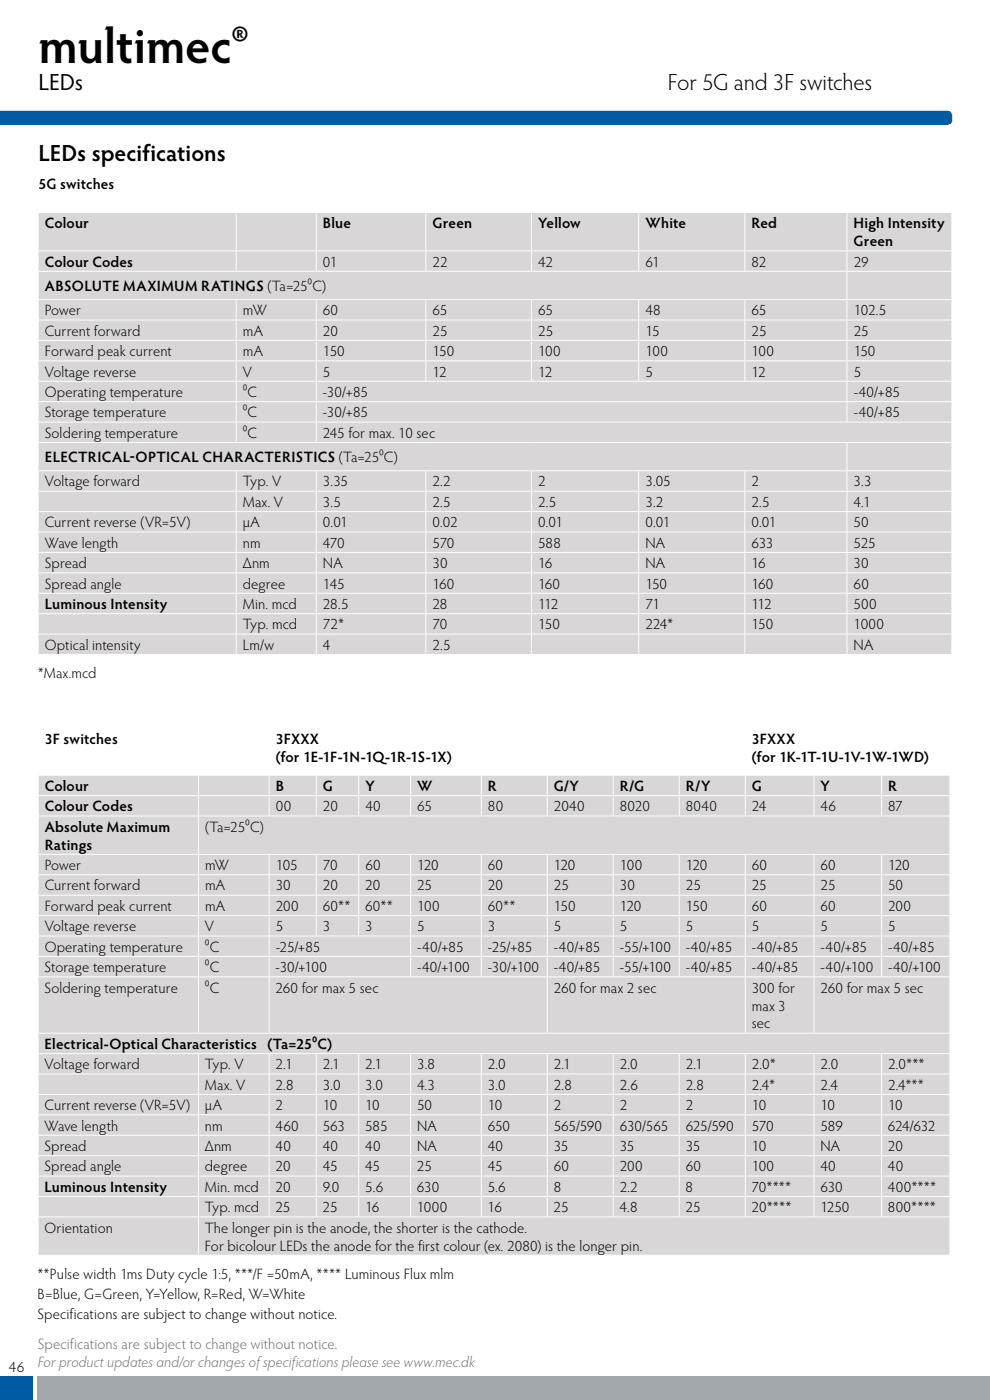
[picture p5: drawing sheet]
<svg xmlns="http://www.w3.org/2000/svg" width="210mm" height="297mm" viewBox="0 0 210 297" stroke-linecap="round" stroke-linejoin="round" font-family="sans-serif">
<path d="M8 292h202v5h-202z" fill="#a2a8ab"/>
<g fill="#005ba5">
<path d="M0 292h7v5h-7z"/>
<path d="M-.1 23.5h201a1.02 1.02 0 0 1 1.1 1.1v.8a1.02 1.02 0 0 1-1.1 1.1h-201z"/>
</g>
<path d="M8.1 45.1h42v8.1h-42zM50.1 45.1h17v8.1h-17zM67.1 45.1h23.2v8.1h-23.2zM90.3 45.1h22.5v8.1h-22.5zM112.7 45.1h22.8v8.1h-22.8zM135.5 45.1h22.5v8.1h-22.5zM158 45.1h21.7v8.1h-21.7zM179.7 45.1h22.2v8.1h-22.2zM8.1 53.2h42v4.4h-42zM50.1 53.2h17v4.4h-17zM67.1 53.2h23.2v4.4h-23.2zM90.3 53.2h22.5v4.4h-22.5zM112.7 53.2h22.8v4.4h-22.8zM135.5 53.2h22.5v4.4h-22.5zM158 53.2h21.7v4.4h-21.7zM179.7 53.2h22.2v4.4h-22.2zM8.1 57.6h171.6v6h-171.6zM179.7 57.6h22.2v6h-22.2zM8.1 63.6h42v4.3h-42zM50.1 63.6h17v4.3h-17zM67.1 63.6h23.2v4.3h-23.2zM90.3 63.6h22.5v4.3h-22.5zM112.7 63.6h22.8v4.3h-22.8zM135.5 63.6h22.5v4.3h-22.5zM158 63.6h21.7v4.3h-21.7zM179.7 63.6h22.2v4.3h-22.2zM8.1 67.9h42v4.3h-42zM50.1 67.9h17v4.3h-17zM67.1 67.9h23.2v4.3h-23.2zM90.3 67.9h22.5v4.3h-22.5zM112.7 67.9h22.8v4.3h-22.8zM135.5 67.9h22.5v4.3h-22.5zM158 67.9h21.7v4.3h-21.7zM179.7 67.9h22.2v4.3h-22.2zM8.1 72.2h42v4.4h-42zM50.1 72.2h17v4.4h-17zM67.1 72.2h23.2v4.4h-23.2zM90.3 72.2h22.5v4.4h-22.5zM112.7 72.2h22.8v4.4h-22.8zM135.5 72.2h22.5v4.4h-22.5zM158 72.2h21.7v4.4h-21.7zM179.7 72.2h22.2v4.4h-22.2zM8.1 76.6h42v4.3h-42zM50.1 76.6h17v4.3h-17zM67.1 76.6h23.2v4.3h-23.2zM90.3 76.6h22.5v4.3h-22.5zM112.7 76.6h22.8v4.3h-22.8zM135.5 76.6h22.5v4.3h-22.5zM158 76.6h21.7v4.3h-21.7zM179.7 76.6h22.2v4.3h-22.2zM8.1 80.9h42v4.3h-42zM50.1 80.9h17v4.3h-17zM67.1 80.9h112.6v4.3h-112.6zM179.7 80.9h22.2v4.3h-22.2zM8.1 85.2h42v4.3h-42zM50.1 85.2h17v4.3h-17zM67.1 85.2h112.6v4.3h-112.6zM179.7 85.2h22.2v4.3h-22.2zM8.1 89.5h42v4.4h-42zM50.1 89.5h17v4.4h-17zM67.1 89.5h134.8v4.4h-134.8zM8.1 93.9h171.6v6h-171.6zM179.7 93.9h22.2v6h-22.2zM8.1 99.9h42v4.3h-42zM50.1 99.9h17v4.3h-17zM67.1 99.9h23.2v4.3h-23.2zM90.3 99.9h22.5v4.3h-22.5zM112.7 99.9h22.8v4.3h-22.8zM135.5 99.9h22.5v4.3h-22.5zM158 99.9h21.7v4.3h-21.7zM179.7 99.9h22.2v4.3h-22.2zM8.1 104.2h42v4.3h-42zM50.1 104.2h17v4.3h-17zM67.1 104.2h23.2v4.3h-23.2zM90.3 104.2h22.5v4.3h-22.5zM112.7 104.2h22.8v4.3h-22.8zM135.5 104.2h22.5v4.3h-22.5zM158 104.2h21.7v4.3h-21.7zM179.7 104.2h22.2v4.3h-22.2zM8.1 108.5h42v4.4h-42zM50.1 108.5h17v4.4h-17zM67.1 108.5h23.2v4.4h-23.2zM90.3 108.5h22.5v4.4h-22.5zM112.7 108.5h22.8v4.4h-22.8zM135.5 108.5h22.5v4.4h-22.5zM158 108.5h21.7v4.4h-21.7zM179.7 108.5h22.2v4.4h-22.2zM8.1 112.9h42v4.3h-42zM50.1 112.9h17v4.3h-17zM67.1 112.9h23.2v4.3h-23.2zM90.3 112.9h22.5v4.3h-22.5zM112.7 112.9h22.8v4.3h-22.8zM135.5 112.9h22.5v4.3h-22.5zM158 112.9h21.7v4.3h-21.7zM179.7 112.9h22.2v4.3h-22.2zM8.1 117.2h42v4.3h-42zM50.1 117.2h17v4.3h-17zM67.1 117.2h23.2v4.3h-23.2zM90.3 117.2h22.5v4.3h-22.5zM112.7 117.2h22.8v4.3h-22.8zM135.5 117.2h22.5v4.3h-22.5zM158 117.2h21.7v4.3h-21.7zM179.7 117.2h22.2v4.3h-22.2zM8.1 121.5h42v4.4h-42zM50.1 121.5h17v4.4h-17zM67.1 121.5h23.2v4.4h-23.2zM90.3 121.5h22.5v4.4h-22.5zM112.7 121.5h22.8v4.4h-22.8zM135.5 121.5h22.5v4.4h-22.5zM158 121.5h21.7v4.4h-21.7zM179.7 121.5h22.2v4.4h-22.2zM8.1 125.9h42v4.3h-42zM50.1 125.9h17v4.3h-17zM67.1 125.9h23.2v4.3h-23.2zM90.3 125.9h22.5v4.3h-22.5zM112.7 125.9h22.8v4.3h-22.8zM135.5 125.9h22.5v4.3h-22.5zM158 125.9h21.7v4.3h-21.7zM179.7 125.9h22.2v4.3h-22.2zM8.1 130.2h42v4.3h-42zM50.1 130.2h17v4.3h-17zM67.1 130.2h23.2v4.3h-23.2zM90.3 130.2h22.5v4.3h-22.5zM112.7 130.2h22.8v4.3h-22.8zM135.5 130.2h22.5v4.3h-22.5zM158 130.2h21.7v4.3h-21.7zM179.7 130.2h22.2v4.3h-22.2zM8.1 134.5h42v4.3h-42zM50.1 134.5h17v4.3h-17zM67.1 134.5h23.2v4.3h-23.2zM90.3 134.5h22.5v4.3h-22.5zM112.7 134.5h22.8v4.3h-22.8zM135.5 134.5h22.5v4.3h-22.5zM158 134.5h21.7v4.3h-21.7zM179.7 134.5h22.2v4.3h-22.2z" fill="#d8d6d6"/>
<g fill="none" stroke="#fff" stroke-width=".21">
<path d="M8 45.1h194M8 53.2h194M8 57.6h194M8.1 45.2v7.9M8.1 53.3v4.2M8.1 57.6v5.9M50.1 45.2v7.9M50.1 53.3v4.2M67.1 45.2v7.9M67.1 53.3v4.2M90.3 45.2v7.9M90.3 53.3v4.2"/>
<path d="M112.7 45.2v7.9M112.7 53.3v4.2M135.5 45.2v7.9M135.5 53.3v4.2M158 45.2v7.9M158 53.3v4.2M179.7 45.2v7.9M179.7 53.3v4.2M179.7 57.6v5.9M201.9 45.2v7.9M201.9 53.3v4.2M201.9 57.6v5.9"/>
<path d="M8 63.6h194M8 67.9h194M8 72.2h194M8 76.6h194M8.1 63.6v4.2M8.1 68v4.1M8.1 72.3v4.2M8.1 76.6v4.2M50.1 63.6v4.2M50.1 68v4.1M50.1 72.3v4.2M50.1 76.6v4.2"/>
<path d="M67.1 63.6v4.2M67.1 68v4.1M67.1 72.3v4.2M67.1 76.6v4.2M90.3 63.6v4.2M90.3 68v4.1M90.3 72.3v4.2M90.3 76.6v4.2M112.7 63.6v4.2M112.7 68v4.1M112.7 72.3v4.2M112.7 76.6v4.2"/>
<path d="M135.5 63.6v4.2M135.5 68v4.1M135.5 72.3v4.2M135.5 76.6v4.2M158 63.6v4.2M158 68v4.1M158 72.3v4.2M158 76.6v4.2M179.7 63.6v4.2M179.7 68v4.1M179.7 72.3v4.2M179.7 76.6v4.2"/>
<path d="M201.9 63.6v4.2M201.9 68v4.1M201.9 72.3v4.2M201.9 76.6v4.2M8 80.9h194M8 85.2h194M8 89.5h194M8 93.9h194M8 99.9h194M8.1 81v4.1M8.1 85.3v4.2M8.1 89.6v4.2"/>
<path d="M8.1 94v5.8M8.1 100v4.1M50.1 81v4.1M50.1 85.3v4.2M50.1 89.6v4.2M50.1 100v4.1M67.1 81v4.1M67.1 85.3v4.2M67.1 89.6v4.2M67.1 100v4.1M90.3 100v4.1M112.7 100v4.1"/>
<path d="M135.5 100v4.1M158 100v4.1M179.7 81v4.1M179.7 85.3v4.2M179.7 94v5.8M179.7 100v4.1M201.9 81v4.1M201.9 85.3v4.2M201.9 89.6v4.2M201.9 94v5.8M201.9 100v4.1M8 104.2h194"/>
<path d="M8 108.5h194M8 112.9h194M8 117.2h194M8.1 104.3v4.1M8.1 108.6v4.2M8.1 113v4.1M8.1 117.3v4.1M50.1 104.3v4.1M50.1 108.6v4.2M50.1 113v4.1M50.1 117.3v4.1M67.1 104.3v4.1"/>
<path d="M67.1 108.6v4.2M67.1 113v4.1M67.1 117.3v4.1M90.3 104.3v4.1M90.3 108.6v4.2M90.3 113v4.1M90.3 117.3v4.1M112.7 104.3v4.1M112.7 108.6v4.2M112.7 113v4.1M112.7 117.3v4.1M135.5 104.3v4.1"/>
<path d="M135.5 108.6v4.2M135.5 113v4.1M135.5 117.3v4.1M158 104.3v4.1M158 108.6v4.2M158 113v4.1M158 117.3v4.1M179.7 104.3v4.1M179.7 108.6v4.2M179.7 113v4.1M179.7 117.3v4.1M201.9 104.3v4.1"/>
<path d="M201.9 108.6v4.2M201.9 113v4.1M201.9 117.3v4.1M8 121.5h194M8 125.9h194M8 130.2h194M8 134.5h194M8 138.8h194M8.1 121.6v4.2M8.1 125.9v4.2M8.1 130.3v4.1M8.1 134.6v4.2"/>
<path d="M50.1 121.6v4.2M50.1 125.9v4.2M50.1 130.3v4.1M50.1 134.6v4.2M67.1 121.6v4.2M67.1 125.9v4.2M67.1 130.3v4.1M67.1 134.6v4.2M90.3 121.6v4.2M90.3 125.9v4.2M90.3 130.3v4.1M90.3 134.6v4.2"/>
<path d="M112.7 121.6v4.2M112.7 125.9v4.2M112.7 130.3v4.1M112.7 134.6v4.2M135.5 121.6v4.2M135.5 125.9v4.2M135.5 130.3v4.1M135.5 134.6v4.2M158 121.6v4.2M158 125.9v4.2M158 130.3v4.1M158 134.6v4.2"/>
<path d="M179.7 121.6v4.2M179.7 125.9v4.2M179.7 130.3v4.1M179.7 134.6v4.2M201.9 121.6v4.2M201.9 125.9v4.2M201.9 130.3v4.1M201.9 134.6v4.2"/>
</g>
<path d="M8.1 154.1h34v5.2h-34zM42.1 154.1h15v5.2h-15zM57.1 154.1h73v10.3h-73zM130.1 154.1h14v5.2h-14zM144.1 154.1h14v5.2h-14zM158.1 154.1h43.4v10.3h-43.4zM8.1 159.3h34v5.1h-34zM42.1 159.3h15v5.1h-15zM130.1 159.3h14v5.1h-14zM144.1 159.3h14v5.1h-14z" fill="#fff"/>
<path d="M8.1 164.4h34v4.4h-34zM42.1 164.4h15v4.4h-15zM57.1 164.4h10v4.4h-10zM67.1 164.4h9v4.4h-9zM76.1 164.4h11v4.4h-11zM87.1 164.4h15v4.4h-15zM102.1 164.4h14v4.4h-14zM116.1 164.4h14v4.4h-14zM130.1 164.4h14v4.4h-14zM144.1 164.4h14v4.4h-14zM158.1 164.4h14.6v4.4h-14.6zM172.7 164.4h14.3v4.4h-14.3zM187 164.4h14.5v4.4h-14.5zM8.1 168.8h34v4.3h-34zM42.1 168.8h15v4.3h-15zM57.1 168.8h10v4.3h-10zM67.1 168.8h9v4.3h-9zM76.1 168.8h11v4.3h-11zM87.1 168.8h15v4.3h-15zM102.1 168.8h14v4.3h-14zM116.1 168.8h14v4.3h-14zM130.1 168.8h14v4.3h-14zM144.1 168.8h14v4.3h-14zM158.1 168.8h14.6v4.3h-14.6zM172.7 168.8h14.3v4.3h-14.3zM187 168.8h14.5v4.3h-14.5zM8.1 173.1h34v8.1h-34zM42.1 173.1h159.4v8.1h-159.4zM8.1 181.2h34v4.4h-34zM42.1 181.2h15v4.4h-15zM57.1 181.2h10v4.4h-10zM67.1 181.2h9v4.4h-9zM76.1 181.2h11v4.4h-11zM87.1 181.2h15v4.4h-15zM102.1 181.2h14v4.4h-14zM116.1 181.2h14v4.4h-14zM130.1 181.2h14v4.4h-14zM144.1 181.2h14v4.4h-14zM158.1 181.2h14.6v4.4h-14.6zM172.7 181.2h14.3v4.4h-14.3zM187 181.2h14.5v4.4h-14.5zM8.1 185.6h34v4.3h-34zM42.1 185.6h15v4.3h-15zM57.1 185.6h10v4.3h-10zM67.1 185.6h9v4.3h-9zM76.1 185.6h11v4.3h-11zM87.1 185.6h15v4.3h-15zM102.1 185.6h14v4.3h-14zM116.1 185.6h14v4.3h-14zM130.1 185.6h14v4.3h-14zM144.1 185.6h14v4.3h-14zM158.1 185.6h14.6v4.3h-14.6zM172.7 185.6h14.3v4.3h-14.3zM187 185.6h14.5v4.3h-14.5zM8.1 189.9h34v4.3h-34zM42.1 189.9h15v4.3h-15zM57.1 189.9h10v4.3h-10zM67.1 189.9h9v4.3h-9zM76.1 189.9h11v4.3h-11zM87.1 189.9h15v4.3h-15zM102.1 189.9h14v4.3h-14zM116.1 189.9h14v4.3h-14zM130.1 189.9h14v4.3h-14zM144.1 189.9h14v4.3h-14zM158.1 189.9h14.6v4.3h-14.6zM172.7 189.9h14.3v4.3h-14.3zM187 189.9h14.5v4.3h-14.5zM8.1 194.2h34v4.4h-34zM42.1 194.2h15v4.4h-15zM57.1 194.2h10v4.4h-10zM67.1 194.2h9v4.4h-9zM76.1 194.2h11v4.4h-11zM87.1 194.2h15v4.4h-15zM102.1 194.2h14v4.4h-14zM116.1 194.2h14v4.4h-14zM130.1 194.2h14v4.4h-14zM144.1 194.2h14v4.4h-14zM158.1 194.2h14.6v4.4h-14.6zM172.7 194.2h14.3v4.4h-14.3zM187 194.2h14.5v4.4h-14.5zM8.1 198.6h34v4.3h-34zM42.1 198.6h15v4.3h-15zM57.1 198.6h30v4.3h-30zM87.1 198.6h15v4.3h-15zM102.1 198.6h14v4.3h-14zM116.1 198.6h14v4.3h-14zM130.1 198.6h14v4.3h-14zM144.1 198.6h14v4.3h-14zM158.1 198.6h14.6v4.3h-14.6zM172.7 198.6h14.3v4.3h-14.3zM187 198.6h14.5v4.3h-14.5zM8.1 202.9h34v4.3h-34zM42.1 202.9h15v4.3h-15zM57.1 202.9h30v4.3h-30zM87.1 202.9h15v4.3h-15zM102.1 202.9h14v4.3h-14zM116.1 202.9h14v4.3h-14zM130.1 202.9h14v4.3h-14zM144.1 202.9h14v4.3h-14zM158.1 202.9h14.6v4.3h-14.6zM172.7 202.9h14.3v4.3h-14.3zM187 202.9h14.5v4.3h-14.5zM8.1 207.2h34v12h-34zM42.1 207.2h15v12h-15zM57.1 207.2h59v12h-59zM116.1 207.2h42v12h-42zM158.1 207.2h14.6v12h-14.6zM172.7 207.2h28.8v12h-28.8zM8.1 219.2h193.4v4.3h-193.4zM8.1 223.5h34v4.3h-34zM42.1 223.5h15v4.3h-15zM57.1 223.5h10v4.3h-10zM67.1 223.5h9v4.3h-9zM76.1 223.5h11v4.3h-11zM87.1 223.5h15v4.3h-15zM102.1 223.5h14v4.3h-14zM116.1 223.5h14v4.3h-14zM130.1 223.5h14v4.3h-14zM144.1 223.5h14v4.3h-14zM158.1 223.5h14.6v4.3h-14.6zM172.7 223.5h14.3v4.3h-14.3zM187 223.5h14.5v4.3h-14.5zM8.1 227.8h34v4.4h-34zM42.1 227.8h15v4.4h-15zM57.1 227.8h10v4.4h-10zM67.1 227.8h9v4.4h-9zM76.1 227.8h11v4.4h-11zM87.1 227.8h15v4.4h-15zM102.1 227.8h14v4.4h-14zM116.1 227.8h14v4.4h-14zM130.1 227.8h14v4.4h-14zM144.1 227.8h14v4.4h-14zM158.1 227.8h14.6v4.4h-14.6zM172.7 227.8h14.3v4.4h-14.3zM187 227.8h14.5v4.4h-14.5zM8.1 232.2h34v4.3h-34zM42.1 232.2h15v4.3h-15zM57.1 232.2h10v4.3h-10zM67.1 232.2h9v4.3h-9zM76.1 232.2h11v4.3h-11zM87.1 232.2h15v4.3h-15zM102.1 232.2h14v4.3h-14zM116.1 232.2h14v4.3h-14zM130.1 232.2h14v4.3h-14zM144.1 232.2h14v4.3h-14zM158.1 232.2h14.6v4.3h-14.6zM172.7 232.2h14.3v4.3h-14.3zM187 232.2h14.5v4.3h-14.5zM8.1 236.5h34v4.3h-34zM42.1 236.5h15v4.3h-15zM57.1 236.5h10v4.3h-10zM67.1 236.5h9v4.3h-9zM76.1 236.5h11v4.3h-11zM87.1 236.5h15v4.3h-15zM102.1 236.5h14v4.3h-14zM116.1 236.5h14v4.3h-14zM130.1 236.5h14v4.3h-14zM144.1 236.5h14v4.3h-14zM158.1 236.5h14.6v4.3h-14.6zM172.7 236.5h14.3v4.3h-14.3zM187 236.5h14.5v4.3h-14.5zM8.1 240.8h34v4.4h-34zM42.1 240.8h15v4.4h-15zM57.1 240.8h10v4.4h-10zM67.1 240.8h9v4.4h-9zM76.1 240.8h11v4.4h-11zM87.1 240.8h15v4.4h-15zM102.1 240.8h14v4.4h-14zM116.1 240.8h14v4.4h-14zM130.1 240.8h14v4.4h-14zM144.1 240.8h14v4.4h-14zM158.1 240.8h14.6v4.4h-14.6zM172.7 240.8h14.3v4.4h-14.3zM187 240.8h14.5v4.4h-14.5zM8.1 245.2h34v4.3h-34zM42.1 245.2h15v4.3h-15zM57.1 245.2h10v4.3h-10zM67.1 245.2h9v4.3h-9zM76.1 245.2h11v4.3h-11zM87.1 245.2h15v4.3h-15zM102.1 245.2h14v4.3h-14zM116.1 245.2h14v4.3h-14zM130.1 245.2h14v4.3h-14zM144.1 245.2h14v4.3h-14zM158.1 245.2h14.6v4.3h-14.6zM172.7 245.2h14.3v4.3h-14.3zM187 245.2h14.5v4.3h-14.5zM8.1 249.5h34v4.3h-34zM42.1 249.5h15v4.3h-15zM57.1 249.5h10v4.3h-10zM67.1 249.5h9v4.3h-9zM76.1 249.5h11v4.3h-11zM87.1 249.5h15v4.3h-15zM102.1 249.5h14v4.3h-14zM116.1 249.5h14v4.3h-14zM130.1 249.5h14v4.3h-14zM144.1 249.5h14v4.3h-14zM158.1 249.5h14.6v4.3h-14.6zM172.7 249.5h14.3v4.3h-14.3zM187 249.5h14.5v4.3h-14.5zM8.1 253.8h34v4.4h-34zM42.1 253.8h15v4.4h-15zM57.1 253.8h10v4.4h-10zM67.1 253.8h9v4.4h-9zM76.1 253.8h11v4.4h-11zM87.1 253.8h15v4.4h-15zM102.1 253.8h14v4.4h-14zM116.1 253.8h14v4.4h-14zM130.1 253.8h14v4.4h-14zM144.1 253.8h14v4.4h-14zM158.1 253.8h14.6v4.4h-14.6zM172.7 253.8h14.3v4.4h-14.3zM187 253.8h14.5v4.4h-14.5zM8.1 258.2h34v8.1h-34zM42.1 258.2h159.4v8.1h-159.4z" fill="#d8d6d6"/>
<g fill="none" stroke="#fff" stroke-width=".21">
<path d="M8 154.1h193.6M8 159.3h49.2M8.1 154.2v5M8.1 159.4v5M42.1 154.2v5M42.1 159.4v5M57.1 154.2v5M57.1 159.4v5M130 159.3h28.2M130.1 154.2v5M130.1 159.4v5M144.1 154.2v5"/>
<path d="M144.1 159.4v5M158.1 154.2v5M158.1 159.4v5M201.5 154.2v10.2M8 164.4h193.6M8 168.8h193.6M8 173.1h193.6M8.1 164.5v4.2M8.1 168.9v4.1M8.1 173.2v8M42.1 164.5v4.2M42.1 168.9v4.1"/>
<path d="M42.1 173.2v8M57.1 164.5v4.2M57.1 168.9v4.1M67.1 164.5v4.2M67.1 168.9v4.1M76.1 164.5v4.2M76.1 168.9v4.1M87.1 164.5v4.2M87.1 168.9v4.1M102.1 164.5v4.2M102.1 168.9v4.1M116.1 164.5v4.2"/>
<path d="M116.1 168.9v4.1M130.1 164.5v4.2M130.1 168.9v4.1M144.1 164.5v4.2M144.1 168.9v4.1M158.1 164.5v4.2M158.1 168.9v4.1M172.7 164.5v4.2M172.7 168.9v4.1M187 164.5v4.2M187 168.9v4.1M201.5 164.5v4.2"/>
<path d="M201.5 168.9v4.1M201.5 173.2v8M8 181.2h193.6M8 185.6h193.6M8 189.9h193.6M8 194.2h193.6M8 198.6h193.6M8.1 181.3v4.2M8.1 185.7v4.1M8.1 190v4.2M8.1 194.3v4.2M8.1 198.7v4.1"/>
<path d="M42.1 181.3v4.2M42.1 185.7v4.1M42.1 190v4.2M42.1 194.3v4.2M42.1 198.7v4.1M57.1 181.3v4.2M57.1 185.7v4.1M57.1 190v4.2M57.1 194.3v4.2M57.1 198.7v4.1M67.1 181.3v4.2M67.1 185.7v4.1"/>
<path d="M67.1 190v4.2M67.1 194.3v4.2M76.1 181.3v4.2M76.1 185.7v4.1M76.1 190v4.2M76.1 194.3v4.2M87.1 181.3v4.2M87.1 185.7v4.1M87.1 190v4.2M87.1 194.3v4.2M87.1 198.7v4.1M102.1 181.3v4.2"/>
<path d="M102.1 185.7v4.1M102.1 190v4.2M102.1 194.3v4.2M102.1 198.7v4.1M116.1 181.3v4.2M116.1 185.7v4.1M116.1 190v4.2M116.1 194.3v4.2M116.1 198.7v4.1M130.1 181.3v4.2M130.1 185.7v4.1M130.1 190v4.2"/>
<path d="M130.1 194.3v4.2M130.1 198.7v4.1M144.1 181.3v4.2M144.1 185.7v4.1M144.1 190v4.2M144.1 194.3v4.2M144.1 198.7v4.1M158.1 181.3v4.2M158.1 185.7v4.1M158.1 190v4.2M158.1 194.3v4.2M158.1 198.7v4.1"/>
<path d="M172.7 181.3v4.2M172.7 185.7v4.1M172.7 190v4.2M172.7 194.3v4.2M172.7 198.7v4.1M187 181.3v4.2M187 185.7v4.1M187 190v4.2M187 194.3v4.2M187 198.7v4.1M201.5 181.3v4.2M201.5 185.7v4.1"/>
<path d="M201.5 190v4.2M201.5 194.3v4.2M201.5 198.7v4.1M8 202.9h193.6M8 207.2h193.6M8 219.2h193.6M8.1 203v4.1M8.1 207.3v11.8M8.1 219.3v4.1M42.1 203v4.1M42.1 207.3v11.8M57.1 203v4.1"/>
<path d="M57.1 207.3v11.8M87.1 203v4.1M102.1 203v4.1M116.1 203v4.1M116.1 207.3v11.8M130.1 203v4.1M144.1 203v4.1M158.1 203v4.1M158.1 207.3v11.8M172.7 203v4.1M172.7 207.3v11.8M187 203v4.1"/>
<path d="M201.5 203v4.1M201.5 207.3v11.8M201.5 219.3v4.1M8 223.5h193.6M8 227.8h193.6M8 232.2h193.6M8 236.5h193.6M8.1 223.6v4.2M8.1 227.9v4.2M8.1 232.3v4.1M8.1 236.6v4.1M42.1 223.6v4.2"/>
<path d="M42.1 227.9v4.2M42.1 232.3v4.1M42.1 236.6v4.1M57.1 223.6v4.2M57.1 227.9v4.2M57.1 232.3v4.1M57.1 236.6v4.1M67.1 223.6v4.2M67.1 227.9v4.2M67.1 232.3v4.1M67.1 236.6v4.1M76.1 223.6v4.2"/>
<path d="M76.1 227.9v4.2M76.1 232.3v4.1M76.1 236.6v4.1M87.1 223.6v4.2M87.1 227.9v4.2M87.1 232.3v4.1M87.1 236.6v4.1M102.1 223.6v4.2M102.1 227.9v4.2M102.1 232.3v4.1M102.1 236.6v4.1M116.1 223.6v4.2"/>
<path d="M116.1 227.9v4.2M116.1 232.3v4.1M116.1 236.6v4.1M130.1 223.6v4.2M130.1 227.9v4.2M130.1 232.3v4.1M130.1 236.6v4.1M144.1 223.6v4.2M144.1 227.9v4.2M144.1 232.3v4.1M144.1 236.6v4.1M158.1 223.6v4.2"/>
<path d="M158.1 227.9v4.2M158.1 232.3v4.1M158.1 236.6v4.1M172.7 223.6v4.2M172.7 227.9v4.2M172.7 232.3v4.1M172.7 236.6v4.1M187 223.6v4.2M187 227.9v4.2M187 232.3v4.1M187 236.6v4.1M201.5 223.6v4.2"/>
<path d="M201.5 227.9v4.2M201.5 232.3v4.1M201.5 236.6v4.1M8 240.8h193.6M8 245.2h193.6M8 249.5h193.6M8 253.8h193.6M8 258.2h193.6M8.1 240.9v4.2M8.1 245.3v4.1M8.1 249.6v4.1M8.1 253.9v4.2"/>
<path d="M8.1 258.2v8M42.1 240.9v4.2M42.1 245.3v4.1M42.1 249.6v4.1M42.1 253.9v4.2M42.1 258.2v8M57.1 240.9v4.2M57.1 245.3v4.1M57.1 249.6v4.1M57.1 253.9v4.2M67.1 240.9v4.2M67.1 245.3v4.1"/>
<path d="M67.1 249.6v4.1M67.1 253.9v4.2M76.1 240.9v4.2M76.1 245.3v4.1M76.1 249.6v4.1M76.1 253.9v4.2M87.1 240.9v4.2M87.1 245.3v4.1M87.1 249.6v4.1M87.1 253.9v4.2M102.1 240.9v4.2M102.1 245.3v4.1"/>
<path d="M102.1 249.6v4.1M102.1 253.9v4.2M116.1 240.9v4.2M116.1 245.3v4.1M116.1 249.6v4.1M116.1 253.9v4.2M130.1 240.9v4.2M130.1 245.3v4.1M130.1 249.6v4.1M130.1 253.9v4.2M144.1 240.9v4.2M144.1 245.3v4.1"/>
<path d="M144.1 249.6v4.1M144.1 253.9v4.2M158.1 240.9v4.2M158.1 245.3v4.1M158.1 249.6v4.1M158.1 253.9v4.2M172.7 240.9v4.2M172.7 245.3v4.1M172.7 249.6v4.1M172.7 253.9v4.2M187 240.9v4.2M187 245.3v4.1"/>
<path d="M187 249.6v4.1M187 253.9v4.2M201.5 240.9v4.2M201.5 245.3v4.1M201.5 249.6v4.1M201.5 253.9v4.2M201.5 258.2v8M8 266.3h193.6"/>
</g>
<text font-size="10.6" x="8.2" y="13.3">multimec®</text>
<g font-size="4.9">
<text x="8.2" y="19.2">LEDs</text>
<text x="141.7" y="19.2">For 5G and 3F switches</text>
<text x="8.2" y="34.2">LEDs specifications</text>
</g>
<g font-size="3.2">
<text x="8.2" y="40.2">5G switches</text>
<text x="9.5" y="48.4">Colour</text>
<text x="68.5" y="48.4">Blue</text>
<text x="91.8" y="48.4">Green</text>
<text x="114.2" y="48.4">Yellow</text>
<text x="136.9" y="48.4">White</text>
<text x="159.4" y="48.4">Red</text>
<text x="181.1" y="48.4">High Intensity</text>
<text x="181.1" y="52.2">Green</text>
<text x="9.5" y="56.6">Colour Codes</text>
<text x="68.5" y="56.6">01</text>
<text x="91.8" y="56.6">22</text>
<text x="114.2" y="56.6">42</text>
<text x="136.9" y="56.6">61</text>
<text x="159.4" y="56.6">82</text>
<text x="181.1" y="56.6">29</text>
<text x="9.5" y="61.7">ABSOLUTE MAXIMUM RATINGS (Ta=25⁰C)</text>
<text x="9.5" y="66.9">Power</text>
<text x="9.5" y="71.2">Current forward</text>
<text x="51.5" y="66.9">mW</text>
<text x="51.5" y="71.2">mA</text>
<text x="68.5" y="66.9">60</text>
<text x="68.5" y="71.2">20</text>
<text x="91.8" y="66.9">65</text>
<text x="91.8" y="71.2">25</text>
<text x="114.2" y="66.9">65</text>
<text x="114.2" y="71.2">25</text>
<text x="136.9" y="66.9">48</text>
<text x="136.9" y="71.2">15</text>
<text x="159.4" y="66.9">65</text>
<text x="159.4" y="71.2">25</text>
<text x="181.1" y="66.9">102.5</text>
<text x="181.1" y="71.2">25</text>
<text x="9.5" y="75.6">Forward peak current</text>
<text x="51.5" y="75.6">mA</text>
<text x="68.5" y="75.6">150</text>
<text x="91.8" y="75.6">150</text>
<text x="114.2" y="75.6">100</text>
<text x="136.9" y="75.6">100</text>
<text x="159.4" y="75.6">100</text>
<text x="181.1" y="75.6">150</text>
<text x="9.5" y="79.9">Voltage reverse</text>
<text x="51.5" y="79.9">V</text>
<text x="68.5" y="79.9">5</text>
<text x="91.8" y="79.9">12</text>
<text x="114.2" y="79.9">12</text>
<text x="136.9" y="79.9">5</text>
<text x="159.4" y="79.9">12</text>
<text x="181.1" y="79.9">5</text>
<text x="9.5" y="84.2">Operating temperature</text>
<text x="9.5" y="88.5">Storage temperature</text>
<text x="51.5" y="84.2">⁰C</text>
<text x="51.5" y="88.5">⁰C</text>
<text x="68.5" y="84.2">-30/+85</text>
<text x="68.5" y="88.5">-30/+85</text>
<text x="181.1" y="84.2">-40/+85</text>
<text x="181.1" y="88.5">-40/+85</text>
<text x="9.5" y="92.9">Soldering temperature</text>
<text x="51.5" y="92.9">⁰C</text>
<text x="68.5" y="92.9">245 for max. 10 sec</text>
<text x="9.5" y="98">ELECTRICAL-OPTICAL CHARACTERISTICS (Ta=25⁰C)</text>
<text x="9.5" y="103.2">Voltage forward</text>
<text x="51.5" y="103.2">Typ. V</text>
<text x="51.5" y="107.5">Max. V</text>
<text x="68.5" y="103.2">3.35</text>
<text x="68.5" y="107.5">3.5</text>
<text x="91.8" y="103.2">2.2</text>
<text x="91.8" y="107.5">2.5</text>
<text x="114.2" y="103.2">2</text>
<text x="114.2" y="107.5">2.5</text>
<text x="136.9" y="103.2">3.05</text>
<text x="136.9" y="107.5">3.2</text>
<text x="159.4" y="103.2">2</text>
<text x="159.4" y="107.5">2.5</text>
<text x="181.1" y="103.2">3.3</text>
<text x="181.1" y="107.5">4.1</text>
<text x="9.5" y="111.9">Current reverse (VR=5V)</text>
<text x="51.5" y="111.9">μA</text>
<text x="68.5" y="111.9">0.01</text>
<text x="91.8" y="111.9">0.02</text>
<text x="114.2" y="111.9">0.01</text>
<text x="136.9" y="111.9">0.01</text>
<text x="159.4" y="111.9">0.01</text>
<text x="181.1" y="111.9">50</text>
<text x="9.5" y="116.2">Wave length</text>
<text x="51.5" y="116.2">nm</text>
<text x="68.5" y="116.2">470</text>
<text x="91.8" y="116.2">570</text>
<text x="114.2" y="116.2">588</text>
<text x="136.9" y="116.2">NA</text>
<text x="159.4" y="116.2">633</text>
<text x="181.1" y="116.2">525</text>
<text x="9.5" y="120.5">Spread</text>
<text x="9.5" y="124.9">Spread angle</text>
<text x="51.5" y="120.5">Δnm</text>
<text x="51.5" y="124.9">degree</text>
<text x="68.5" y="120.5">NA</text>
<text x="68.5" y="124.9">145</text>
<text x="91.8" y="120.5">30</text>
<text x="91.8" y="124.9">160</text>
<text x="114.2" y="120.5">16</text>
<text x="114.2" y="124.9">160</text>
<text x="136.9" y="120.5">NA</text>
<text x="136.9" y="124.9">150</text>
<text x="159.4" y="120.5">16</text>
<text x="159.4" y="124.9">160</text>
<text x="181.1" y="120.5">30</text>
<text x="181.1" y="124.9">60</text>
<text x="9.5" y="129.2">Luminous Intensity</text>
<text x="51.5" y="129.2">Min. mcd</text>
<text x="68.5" y="129.2">28.5</text>
<text x="91.8" y="129.2">28</text>
<text x="114.2" y="129.2">112</text>
<text x="136.9" y="129.2">71</text>
<text x="159.4" y="129.2">112</text>
<text x="181.1" y="129.2">500</text>
<text x="9.5" y="137.9">Optical intensity</text>
<text x="51.5" y="137.9">Lm/w</text>
<text x="51.5" y="133.5">Typ. mcd</text>
<text x="68.5" y="133.5">72*</text>
<text x="68.5" y="137.9">4</text>
<text x="91.8" y="133.5">70</text>
<text x="91.8" y="137.9">2.5</text>
<text x="114.2" y="133.5">150</text>
<text x="136.9" y="133.5">224*</text>
<text x="159.4" y="133.5">150</text>
<text x="181.1" y="133.5">1000</text>
<text x="181.1" y="137.9">NA</text>
<text x="8" y="143.8">*Max.mcd</text>
<text x="9.5" y="157.9">3F switches</text>
<text x="58.5" y="157.9">3FXXX</text>
<text x="58.5" y="161.7">(for 1E-1F-1N-1Q-1R-1S-1X)</text>
<text x="159.5" y="157.9">3FXXX</text>
<text x="159.5" y="161.7">(for 1K-1T-1U-1V-1W-1WD)</text>
<text x="9.5" y="167.8">Colour</text>
<text x="58.5" y="167.8">B</text>
<text x="68.5" y="167.8">G</text>
<text x="77.5" y="167.8">Y</text>
<text x="88.5" y="167.8">W</text>
<text x="103.5" y="167.8">R</text>
<text x="117.5" y="167.8">G/Y</text>
<text x="131.5" y="167.8">R/G</text>
<text x="145.5" y="167.8">R/Y</text>
<text x="159.5" y="167.8">G</text>
<text x="174.1" y="167.8">Y</text>
<text x="188.4" y="167.8">R</text>
<text x="9.5" y="172.1">Colour Codes</text>
<text x="58.5" y="172.1">00</text>
<text x="68.5" y="172.1">20</text>
<text x="77.5" y="172.1">40</text>
<text x="88.5" y="172.1">65</text>
<text x="103.5" y="172.1">80</text>
<text x="117.5" y="172.1">2040</text>
<text x="131.5" y="172.1">8020</text>
<text x="145.5" y="172.1">8040</text>
<text x="159.5" y="172.1">24</text>
<text x="174.1" y="172.1">46</text>
<text x="188.4" y="172.1">87</text>
<text x="9.5" y="176.4">Absolute Maximum</text>
<text x="43.5" y="176.4">(Ta=25⁰C)</text>
<text x="9.5" y="180.2">Ratings</text>
<text x="9.5" y="184.6">Power</text>
<text x="43.5" y="184.6">mW</text>
<text x="58.5" y="184.6">105</text>
<text x="68.5" y="184.6">70</text>
<text x="77.5" y="184.6">60</text>
<text x="88.5" y="184.6">120</text>
<text x="103.5" y="184.6">60</text>
<text x="117.5" y="184.6">120</text>
<text x="131.5" y="184.6">100</text>
<text x="145.5" y="184.6">120</text>
<text x="159.5" y="184.6">60</text>
<text x="174.1" y="184.6">60</text>
<text x="188.4" y="184.6">120</text>
<text x="9.5" y="188.9">Current forward</text>
<text x="43.5" y="188.9">mA</text>
<text x="58.5" y="188.9">30</text>
<text x="68.5" y="188.9">20</text>
<text x="77.5" y="188.9">20</text>
<text x="88.5" y="188.9">25</text>
<text x="103.5" y="188.9">20</text>
<text x="117.5" y="188.9">25</text>
<text x="131.5" y="188.9">30</text>
<text x="145.5" y="188.9">25</text>
<text x="159.5" y="188.9">25</text>
<text x="174.1" y="188.9">25</text>
<text x="188.4" y="188.9">50</text>
<text x="9.5" y="197.6">Voltage reverse</text>
<text x="9.5" y="193.2">Forward peak current</text>
<text x="43.5" y="197.6">V</text>
<text x="43.5" y="193.2">mA</text>
<text x="58.5" y="197.6">5</text>
<text x="58.5" y="193.2">200</text>
<text x="68.5" y="197.6">3</text>
<text x="68.5" y="193.2">60**</text>
<text x="77.5" y="197.6">3</text>
<text x="77.5" y="193.2">60**</text>
<text x="88.5" y="197.6">5</text>
<text x="88.5" y="193.2">100</text>
<text x="103.5" y="197.6">3</text>
<text x="103.5" y="193.2">60**</text>
<text x="117.5" y="197.6">5</text>
<text x="117.5" y="193.2">150</text>
<text x="131.5" y="197.6">5</text>
<text x="131.5" y="193.2">120</text>
<text x="145.5" y="197.6">5</text>
<text x="145.5" y="193.2">150</text>
<text x="159.5" y="197.6">5</text>
<text x="159.5" y="193.2">60</text>
<text x="174.1" y="197.6">5</text>
<text x="174.1" y="193.2">60</text>
<text x="188.4" y="197.6">5</text>
<text x="188.4" y="193.2">200</text>
<text x="9.5" y="201.9">Operating temperature</text>
<text x="43.5" y="201.9">⁰C</text>
<text x="58.5" y="201.9">-25/+85</text>
<text x="88.5" y="201.9">-40/+85</text>
<text x="103.5" y="201.9">-25/+85</text>
<text x="117.5" y="201.9">-40/+85</text>
<text x="131.5" y="201.9">-55/+100</text>
<text x="145.5" y="201.9">-40/+85</text>
<text x="159.5" y="201.9">-40/+85</text>
<text x="174.1" y="201.9">-40/+85</text>
<text x="188.4" y="201.9">-40/+85</text>
<text x="9.5" y="206.2">Storage temperature</text>
<text x="43.5" y="206.2">⁰C</text>
<text x="58.5" y="206.2">-30/+100</text>
<text x="88.5" y="206.2">-40/+100</text>
<text x="103.5" y="206.2">-30/+100</text>
<text x="117.5" y="206.2">-40/+85</text>
<text x="131.5" y="206.2">-55/+100</text>
<text x="145.5" y="206.2">-40/+85</text>
<text x="159.5" y="206.2">-40/+85</text>
<text x="174" y="206.2">-40/+100</text>
<text x="188.4" y="206.2">-40/+100</text>
<text x="9.5" y="210.6">Soldering temperature</text>
<text x="43.5" y="210.6">⁰C</text>
<text x="58.5" y="210.6">260 for max 5 sec</text>
<text x="117.5" y="210.6">260 for max 2 sec</text>
<text x="159.5" y="210.6">300 for</text>
<text x="159.5" y="214.4">max 3</text>
<text x="174" y="210.6">260 for max 5 sec</text>
<text x="159.5" y="218.2">sec</text>
<text x="9.5" y="222.5">Electrical-Optical Characteristics (Ta=25⁰C)</text>
<text x="9.5" y="226.8">Voltage forward</text>
<text x="43.5" y="226.8">Typ. V</text>
<text x="58.5" y="226.8">2.1</text>
<text x="68.5" y="226.8">2.1</text>
<text x="77.5" y="226.8">2.1</text>
<text x="88.5" y="226.8">3.8</text>
<text x="103.5" y="226.8">2.0</text>
<text x="117.5" y="226.8">2.1</text>
<text x="131.5" y="226.8">2.0</text>
<text x="145.5" y="226.8">2.1</text>
<text x="159.5" y="226.8">2.0*</text>
<text x="174" y="226.8">2.0</text>
<text x="188.4" y="226.8">2.0***</text>
<text x="43.5" y="231.2">Max. V</text>
<text x="58.5" y="231.2">2.8</text>
<text x="68.5" y="231.2">3.0</text>
<text x="77.5" y="231.2">3.0</text>
<text x="88.5" y="231.2">4.3</text>
<text x="103.5" y="231.2">3.0</text>
<text x="117.5" y="231.2">2.8</text>
<text x="131.5" y="231.2">2.6</text>
<text x="145.5" y="231.2">2.8</text>
<text x="159.5" y="231.2">2.4*</text>
<text x="174" y="231.2">2.4</text>
<text x="188.4" y="231.2">2.4***</text>
<text x="9.5" y="239.8">Wave length</text>
<text x="9.5" y="235.5">Current reverse (VR=5V)</text>
<text x="43.5" y="239.8">nm</text>
<text x="43.5" y="235.5">μA</text>
<text x="58.5" y="239.8">460</text>
<text x="58.5" y="235.5">2</text>
<text x="68.5" y="239.8">563</text>
<text x="68.5" y="235.5">10</text>
<text x="77.5" y="239.8">585</text>
<text x="77.5" y="235.5">10</text>
<text x="88.5" y="239.8">NA</text>
<text x="88.5" y="235.5">50</text>
<text x="103.5" y="239.8">650</text>
<text x="103.5" y="235.5">10</text>
<text x="117.5" y="239.8">565/590</text>
<text x="117.5" y="235.5">2</text>
<text x="131.5" y="239.8">630/565</text>
<text x="131.5" y="235.5">2</text>
<text x="145.5" y="239.8">625/590</text>
<text x="145.5" y="235.5">2</text>
<text x="159.5" y="239.8">570</text>
<text x="159.5" y="235.5">10</text>
<text x="174" y="239.8">589</text>
<text x="174" y="235.5">10</text>
<text x="188.4" y="239.8">624/632</text>
<text x="188.4" y="235.5">10</text>
<text x="9.5" y="244.2">Spread</text>
<text x="43.5" y="244.2">Δnm</text>
<text x="58.5" y="244.2">40</text>
<text x="68.5" y="244.2">40</text>
<text x="77.5" y="244.2">40</text>
<text x="88.5" y="244.2">NA</text>
<text x="103.5" y="244.2">40</text>
<text x="117.5" y="244.2">35</text>
<text x="131.5" y="244.2">35</text>
<text x="145.4" y="244.2">35</text>
<text x="159.4" y="244.2">10</text>
<text x="174" y="244.2">NA</text>
<text x="188.4" y="244.2">20</text>
<text x="9.4" y="248.5">Spread angle</text>
<text x="43.4" y="248.5">degree</text>
<text x="58.4" y="248.5">20</text>
<text x="68.4" y="248.5">45</text>
<text x="77.5" y="248.5">45</text>
<text x="88.5" y="248.5">25</text>
<text x="103.5" y="248.5">45</text>
<text x="117.4" y="248.5">60</text>
<text x="131.4" y="248.5">200</text>
<text x="145.4" y="248.5">60</text>
<text x="159.4" y="248.5">100</text>
<text x="174" y="248.5">40</text>
<text x="188.4" y="248.5">40</text>
<text x="9.4" y="252.8">Luminous Intensity</text>
<text x="43.4" y="257.2">Typ. mcd</text>
<text x="43.4" y="252.8">Min. mcd</text>
<text x="58.4" y="257.2">25</text>
<text x="58.4" y="252.8">20</text>
<text x="68.4" y="257.2">25</text>
<text x="68.4" y="252.8">9.0</text>
<text x="77.4" y="257.2">16</text>
<text x="77.4" y="252.8">5.6</text>
<text x="88.4" y="257.2">1000</text>
<text x="88.4" y="252.8">630</text>
<text x="103.4" y="257.2">16</text>
<text x="103.4" y="252.8">5.6</text>
<text x="117.4" y="257.2">25</text>
<text x="117.4" y="252.8">8</text>
<text x="131.4" y="257.2">4.8</text>
<text x="131.4" y="252.8">2.2</text>
<text x="145.4" y="257.2">25</text>
<text x="145.4" y="252.8">8</text>
<text x="159.4" y="257.2">20****</text>
<text x="159.4" y="252.8">70****</text>
<text x="174" y="257.2">1250</text>
<text x="174" y="252.8">630</text>
<text x="188.3" y="257.2">800****</text>
<text x="188.4" y="252.8">400****</text>
<text x="9.4" y="261.5">Orientation</text>
<text x="43.4" y="261.5">The longer pin is the anode, the shorter is the cathode.</text>
<text x="43.4" y="265.3">For bicolour LEDs the anode for the first colour (ex. 2080) is the longer pin.</text>
<text x="7.9" y="271.3">**Pulse width 1ms Duty cycle 1:5, ***/F =50mA, **** Luminous Flux mlm</text>
<text x="7.9" y="275.6">B=Blue, G=Green, Y=Yellow, R=Red, W=White</text>
<text x="7.9" y="279.9">Specifications are subject to change without notice.</text>
<text x="1.9" y="291">46</text>
</g>
<g font-size="3.2" fill="#6d6e71">
<text x="8" y="286.3">Specifications are subject to change without notice.</text>
<text x="8" y="290">For product updates and/or changes of specifications please see www.mec.dk</text>
</g>
</svg>
